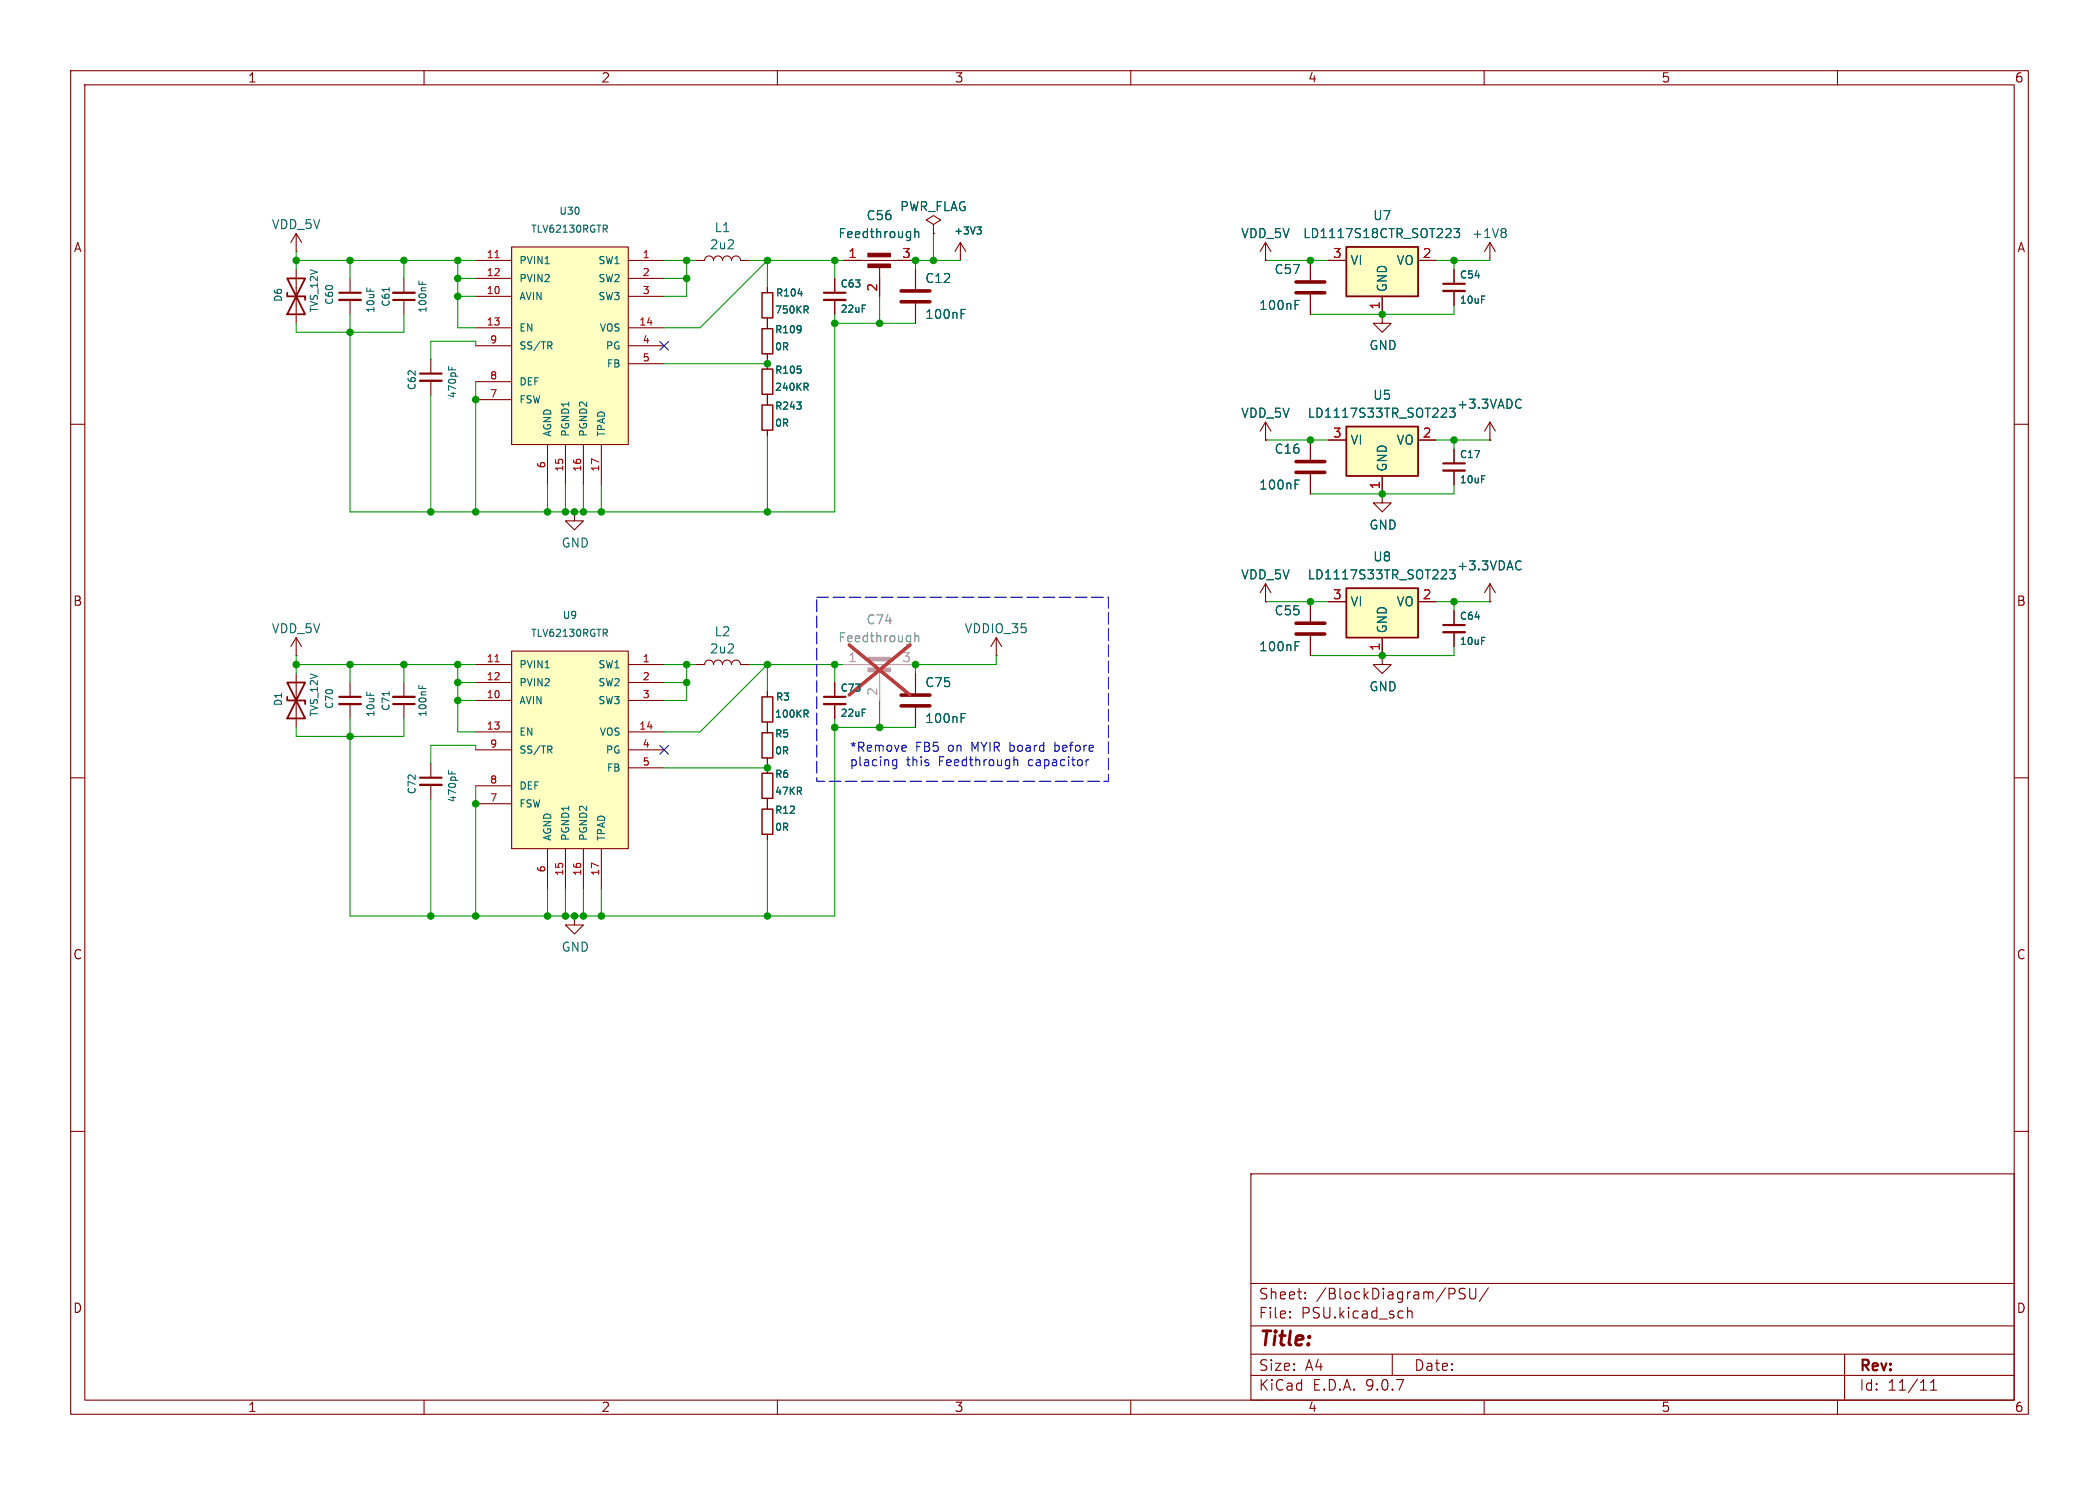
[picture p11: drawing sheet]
<svg xmlns="http://www.w3.org/2000/svg" width="297mm" height="210mm" viewBox="0 0 297 210" stroke-linecap="round" stroke-linejoin="round" font-family="sans-serif">
<g fill="none" stroke="#840000" stroke-width=".15">
<path d="M10 10h277v190h-277zM12 12h273v186h-273zM60 10v2M110 10v2M160 10v2M210 10v2M260 10v2M61 50.8v2M61 53.8v2.1M10 60h2M285 60h2M41.9 92.7h.1"/>
<path d="M41.9 90.2v2.5M41.9 95.3v7.6M41.9 90.2l-.8 1.2M41.9 90.2l.8 1.2M10 110h2M285 110h2M10 160h2M177 166h108v32h-108zM285 160h2M60 198v2M110 198v2M160 198v2"/>
<path d="M177 194.5h108M177 191.5h108M177 187.5h108M177 181.5h108M182.5 186.3h.1l-.1 .1M182.5 186.3v.1M182.5 185.5v.1M182.5 185.5h.1l-.1 .1M184.7 183.6v.1M184.7 183.6h-.1l.1 .1M184.7 182.8v.1M184.7 182.8h-.1l.1 .1"/>
<path d="M197 191.5v3M199.2 184.9v1.5M199.2 185.5a.37 .37 0 0 1 .6 .1v.8M207.3 182.3l-.2-.1-.5 .1a.36 .36 0 0 0-.1 .3 .36 .36 0 0 0 .2 .3 .55 .55 0 0 1 .6 .4l-.1 .3-.2 .1-.5-.1M208 182.2v1.2l.2 .3 .5-.1 .1-.2v-1.2M210 198v2M210.6 182.1l-1.3 2M260 198v2M261 191.5v6.5M273.2 196.6h.8M273.2 195.5l.4-.4v1.5"/>
</g>
<path d="M59.4 52.8h3.1" fill="none" stroke="#840000" stroke-width=".3"/>
<path d="M59.4 53.8h3.1" fill="none" stroke="#840000" stroke-width=".33"/>
<path d="M63.5 51.8v.5M63.9 52v.3" fill="none" stroke="#006464" stroke-width=".15"/>
<path d="M40.6 96.5h2.6l-2.6 5.1h2.6zM40.6 98.6v.5h2.6v.5" fill="none" stroke="#840000" stroke-width=".25"/>
<path d="M190.5 34.9h10.2v7h-10.2z" fill="#ffffc2"/>
<path d="M190.5 34.9h10.2v7h-10.2z" fill="none" stroke="#840000" stroke-width=".25"/>
<g fill="none" stroke="#840000" stroke-width=".15">
<path d="M135.9 34.3l-.8 1.3M135.9 34.3l.8 1.3M135.9 34.3v2.5M185.4 36.8v2.8M188 36.8h2.5M200.7 36.8h2.5M205.7 38.1v2M210.8 34.3l-.7 1.3M210.8 34.3l.8 1.3M210.8 34.3v2.5M185.4 41.7v2.8M195.6 41.9v3.8h1.2l-1.2 1.3-1.3-1.3h1.3"/>
<path d="M205.7 41.1v2.1M49.5 96.5v2.1M49.5 99.6v2M61 108v2M61 111v2M81.3 129.5v1.3h1.2l-1.2 1.3-1.3-1.3h1.3"/>
</g>
<path d="M138.2 32.1h.6l-.3 .4 .3 .1v.3l-.1 .2h-.3M205.7 32.3h.8l-.4 .5 .4 .1v.6l-.2 .1h-.4l-.2-.1M212.9 32.3l.2 .3-.2 .3 .2 .2v.3l-.2 .2M183.3 43.1h.4M183.3 42.5h.6M209.6 41.9h.5M51.9 97.9v.4M63.5 109v.5M63.9 109.1v.4" fill="none" stroke="#006464" stroke-width=".15"/>
<path d="M204.2 40.1h3.1M48 98.6h3.1M59.4 110h3.1" fill="none" stroke="#840000" stroke-width=".3"/>
<path d="M204.2 41.1h3.1M48 99.6h3.1M59.4 111h3.1" fill="none" stroke="#840000" stroke-width=".33"/>
<path d="M183.4 39.9h4.1M183.4 41.4h4.1" fill="none" stroke="#840000" stroke-width=".51"/>
<path d="M72.4 34.9h16.5v28h-16.5z" fill="#ffffc2"/>
<g fill="none" stroke="#840000" stroke-width=".15">
<path d="M41.9 35.6h.1M41.9 33v2.6M41.9 38.1v7.6M41.9 33l-.8 1.3M41.9 33l.8 1.3M49.5 39.4v2M57.1 39.4v2M67.3 36.8h5.1M67.3 39.4h5.1M72.4 34.9h16.5v28h-16.5zM88.9 36.8h5.1M88.9 39.4h5.1"/>
<path d="M179.1 36.8h.1M179.1 34.3l-.8 1.3M179.1 34.3l.7 1.3M179.1 34.3v2.5M49.5 42.4v2.1M57.1 42.4v2.1M67.3 41.9h5.1M67.3 46.4h5.1M67.3 48.9h5.1M67.3 54h5.1M67.3 56.5h5.1M88.9 41.9h5.1"/>
<path d="M88.9 46.4h5.1M88.9 48.9h5.1M88.9 51.4h5.1M108.6 51.4v.8M108.6 55.8v1.5M77.5 62.9v5.7M80 62.9v5.7M81.3 72.4v1.3h1.2l-1.2 1.2-1.3-1.2h1.3M82.5 62.9v5.7M85.1 62.9v5.7M108.6 60.8v.8M98.4 94h1.3a.64 .64 0 0 1 .6-.7 .64 .64 0 0 1 .7 .7 .64 .64 0 0 1 .6-.7 .64 .64 0 0 1 .6 .7 .64 .64 0 0 1 .7-.7 .64 .64 0 0 1 .6 .7 .64 .64 0 0 1 .6-.7 .64 .64 0 0 1 .7 .7h1.2"/>
</g>
<g fill="none" stroke="#006464" stroke-width=".15">
<path d="M59.3 39.7v.5M59.7 39.9v.3M77.1 37.3h.6M85.6 32.4l.3 .4M85.8 31.9l.1 .1-.1 .3M51.9 40.7v.5M55.1 40.6v.6M77.8 48.9l.3 .5M78 48.4l.1 .1-.1 .3M112.7 56.9h.7l-.4 .3M113.3 52.3v.4M113.3 57.3v.5"/>
<path d="M114 54.7l.4 .5M114.2 54.2l.2 .2-.1 .2-.1 .1"/>
</g>
<path d="M70 36.4h.6" fill="none" stroke="#a90000" stroke-width=".15"/>
<path d="M48 41.4h3.1M55.6 42.4h3.1" fill="none" stroke="#840000" stroke-width=".3"/>
<path d="M48 42.4h3.1M55.6 41.4h3.1" fill="none" stroke="#840000" stroke-width=".33"/>
<path d="M40.6 39.4h2.6l-2.6 5.1h2.6zM40.6 41.4v.5h2.6v.5" fill="none" stroke="#840000" stroke-width=".25"/>
<path d="M107.8 52.2h1.5v3.6h-1.5zM107.8 57.3h1.5v3.5h-1.5z" fill="none" stroke="#840000" stroke-width=".2"/>
<path d="M72.4 92.1h16.5v27.9h-16.5z" fill="#ffffc2"/>
<g fill="none" stroke="#840000" stroke-width=".15">
<path d="M98.4 36.8h1.3a.64 .64 0 0 1 .6-.6 .64 .64 0 0 1 .7 .6 .64 .64 0 0 1 .6-.6 .64 .64 0 0 1 .6 .6 .64 .64 0 0 1 .7-.6 .64 .64 0 0 1 .6 .6 .64 .64 0 0 1 .6-.6 .64 .64 0 0 1 .7 .6h1.2M118.1 39.4v2M119.4 36.8h10.1M124.5 37.6v4.3M129.5 38.1v2.8M132.1 31.8l1-.7-1-.6-1 .6 1 .7v1.2M132.1 33h.1M108.6 40.6v.8M108.6 45v1.5M108.6 50v.8M118.1 42.4v2.1M129.5 42.9v2.8"/>
<path d="M185.4 62.2v2.8M185.4 67.1v2.8M195.6 69.9v1.2h1.2l-1.2 1.3-1.3-1.3h1.3M67.3 94h5.1M67.3 96.5h5.1M67.3 99.1h5.1M72.4 92.1h16.5v27.9h-16.5zM88.9 94h5.1M88.9 96.5h5.1M88.9 99.1h5.1M141 92.7h.1M141 90.2l.7 1.2"/>
<path d="M141 90.2l-.8 1.2M141 90.2v2.5M195.6 92.7v1.3h1.2l-1.2 1.3-1.3-1.3h1.3M67.3 103.5h5.1M67.3 106h5.1M67.3 111.1h5.1M67.3 113.7h5.1M88.9 103.5h5.1M88.9 106h5.1M88.9 108.6h5.1M77.5 120v5.7M80 120v5.7"/>
<path d="M82.5 120v5.7M85.1 120v5.7"/>
</g>
<g fill="none" stroke="#006464" stroke-width=".15">
<path d="M129.4 32.3v1.3M129.4 32.9l.2-.1h.3l.1 .8M112.9 41.5h.6M113.3 46.2v.6M113.4 46.5l-.1 .1M114 43.8l.4 .5M114.2 43.3l.2 .2-.1 .2-.1 .1M122 43.1h.5M136 44.4h.4M136 43.8h.6M183.3 68.5h.4M183.3 67.9h.6"/>
<path d="M77.1 94.4h.6M85.6 89.5l.3 .5M85.8 89l.1 .2-.1 .3M77.8 106l.3 .5M78 105.5l.1 .2-.1 .3"/>
</g>
<path d="M70 93.6h.6" fill="none" stroke="#a90000" stroke-width=".15"/>
<path d="M116.6 41.4h3" fill="none" stroke="#840000" stroke-width=".3"/>
<path d="M116.6 42.4h3" fill="none" stroke="#840000" stroke-width=".33"/>
<path d="M127.5 41.1h4.1M127.5 42.7h4.1M183.4 65.3h4.1M183.4 66.8h4.1" fill="none" stroke="#840000" stroke-width=".51"/>
<g fill="#840000" stroke="#840000" stroke-width=".15">
<path d="M122.8 37.3h3.2v.5h-3.2z"/>
<path d="M122.8 35.8h3.2v.5h-3.2z"/>
</g>
<path d="M107.8 46.5h1.5v3.5h-1.5zM107.8 41.4h1.5v3.6h-1.5z" fill="none" stroke="#840000" stroke-width=".2"/>
<path d="M190.5 83.2h10.2v7h-10.2z" fill="#ffffc2"/>
<path d="M190.5 83.2h10.2v7h-10.2z" fill="none" stroke="#840000" stroke-width=".25"/>
<g fill="none" stroke="#840000" stroke-width=".15">
<path d="M179.1 59.7v2.5M179.1 59.7l-.8 1.3M179.1 59.7l.7 1.3M179.1 62.2h.1M108.6 97.8v.8M179.1 85.1h.1M179.1 82.6l-.8 1.2M179.1 82.6l.7 1.2M179.1 82.6v2.5M188 85.1h2.5M195.6 90.2v2.5M200.7 85.1h2.5"/>
<path d="M108.6 102.1v1.5M108.6 107.2v.8"/>
</g>
<path d="M205.1 80.6h.8l-.4 .5h.1M205.9 81.3v.3l-.1 .2-.5 .1-.2-.2M114 100.9l.4 .5M114.2 100.4l.2 .2-.1 .2-.1 .1" fill="none" stroke="#006464" stroke-width=".15"/>
<path d="M107.8 98.6h1.5v3.5h-1.5zM107.8 103.6h1.5v3.6h-1.5z" fill="none" stroke="#840000" stroke-width=".2"/>
<path d="M190.5 60.3h10.2v7h-10.2z" fill="#ffffc2"/>
<path d="M190.5 60.3h10.2v7h-10.2z" fill="none" stroke="#840000" stroke-width=".25"/>
<g fill="none" stroke="#840000" stroke-width=".15">
<path d="M118.1 39.4v2M119.4 36.8h2.5M124.5 39.4v2.5M127 36.8h2.5M129.5 38.1v2.8M132.1 33h.1M179.1 36.8h.1M185.4 36.8v2.8M188 36.8h2.5M200.7 36.8h2.5M205.7 38.1v2M108.6 40.6v.8"/>
<path d="M108.6 45v1.5M108.6 50v.8M108.6 51.4v.8M108.6 55.8v1.5M118.1 42.4v2.1M129.5 42.9v2.8M185.4 41.7v2.8M195.6 41.9v2.6M205.7 41.1v2.1M210.8 59.7l-.7 1.3M210.8 59.7l.8 1.3M210.8 59.7v2.5"/>
<path d="M108.6 60.8v.8M179.1 62.2h.1M185.4 62.2v2.8M185.4 67.1v2.8M188 62.2h2.5M195.6 67.3v2.6M200.7 62.2h2.5M205.7 63.5v2M205.7 66.5v2.1M210.8 62.2h.1M57.1 96.5v2.1M57.1 99.6v2"/>
<path d="M108.6 97.8v.8M118.1 96.5v2.1M118.1 99.6v2M129.5 95.3v2.7M179.1 85.1h.1M185.4 85.1v2.8M185.4 89.9v2.8M188 85.1h2.5M195.6 90.2v2.5M200.7 85.1h2.5M205.7 86.4v2M205.7 89.4v2"/>
<path d="M210.8 85.1h.1M210.8 82.6v2.5M210.8 82.6l-.7 1.2M210.8 82.6l.8 1.2M108.6 102.1v1.5M108.6 107.2v.8M108.6 108.6v.7M108.6 112.9v1.5M108.6 118v.7M129.5 100.1v2.8"/>
</g>
<g fill="none" stroke="#006464" stroke-width=".15">
<path d="M129.4 32.3v1.3M129.4 32.9l.2-.1h.3l.1 .8M138.2 32.1h.6l-.3 .4 .3 .1v.3l-.1 .2h-.3M205.7 32.3h.8l-.4 .5 .4 .1v.6l-.2 .1h-.4l-.2-.1M112.7 56.9h.7l-.4 .3M112.9 41.5h.6M113.3 46.2v.6M113.3 52.3v.4M113.3 57.3v.5M113.4 46.5l-.1 .1M114 43.8l.4 .5M114 54.7l.4 .5"/>
<path d="M114.2 43.3l.2 .2-.1 .2-.1 .1M114.2 54.2l.2 .2-.1 .2-.1 .1M122 43.1h.5M136 44.4h.4M136 43.8h.6M183.3 43.1h.4M183.3 42.5h.6M205.1 57.7h.8l-.4 .5h.1M205.9 58.5v.3l-.1 .1-.5 .1-.2-.1M209.6 41.9h.5M215 56.5l.2 .1M215.2 57.6l-.2 .1"/>
<path d="M183.3 68.5h.4M183.3 67.9h.6M209.6 67.3h.5M215 79.3l.2 .1M55.1 97.8v.6M59.3 96.9v.5M59.7 97v.4M183.3 91.4h.4M183.3 90.7h.6M205.1 80.6h.8l-.4 .5h.1M205.9 81.3v.3l-.1 .2-.5 .1-.2-.2M209.6 90.1h.5"/>
<path d="M215.2 80.5l-.2 .1M114 100.9l.4 .5M114.2 100.4l.2 .2-.1 .2-.1 .1M122 100.3h.5M136 101.5h.4M136 100.9h.6"/>
</g>
<path d="M204.2 65.5h3.1M55.6 99.6h3.1M116.6 98.6h3M204.2 88.4h3.1" fill="none" stroke="#840000" stroke-width=".3"/>
<path d="M204.2 66.5h3.1M55.6 98.6h3.1M116.6 99.6h3M204.2 89.4h3.1" fill="none" stroke="#840000" stroke-width=".33"/>
<path d="M119.4 94h10.1M124.5 94.7v4.4" fill="none" stroke="#a1a1a1" stroke-width=".15"/>
<g fill="#a1a1a1" stroke="#a1a1a1" stroke-width=".15">
<path d="M122.8 94.5h3.2v.5h-3.2z"/>
<path d="M122.8 93h3.2v.5h-3.2z"/>
</g>
<path d="M129.4 89.5v1.2M129.4 90l.2-.1 .3 .1 .1 .7" fill="none" stroke="#989898" stroke-width=".15"/>
<path d="M120.2 91.2l8.6 7.1M128.8 91.2l-8.6 7.1" fill="none" stroke="#e12e31" stroke-width=".46"/>
<path d="M127.5 98.3h4.1M127.5 99.8h4.1M183.4 88.1h4.1M183.4 89.7h4.1" fill="none" stroke="#840000" stroke-width=".51"/>
<path d="M107.8 114.4h1.5v3.6h-1.5zM107.8 109.3h1.5v3.6h-1.5z" fill="none" stroke="#840000" stroke-width=".2"/>
<g fill="none" stroke="#009600" stroke-width=".15">
<path d="M41.9 36.8h25.4M41.9 35.6v2.5M49.5 36.8v2.6M57.1 36.8v2.6M64.8 36.8v9.6h2.5M64.8 39.4h2.5M94 36.8h4.4M94 39.4h3.2M97.2 36.8v5.1h-3.2M106 36.8h13.4M118.1 36.8v2.6M132.1 33v3.8"/>
<path d="M135.9 36.8h-6.4v1.3M179.1 36.8h8.9M203.2 36.8h7.6M205.7 36.8v1.3M49.5 44.5v27.9h68.6v-27.9M57.1 44.5v2.5h-15.2v-1.3M61 55.9v16.5M64.8 41.9h2.5M67.3 48.9v-.6h-6.3v2.5M67.3 54v18.4M108.6 40.6v-3.8l-9.5 9.6h-5.1M108.6 50.8v.6h-14.6"/>
<path d="M118.1 45.7h11.4M124.5 41.9v3.8M205.7 43.2v1.3h-20.3M77.5 68.6v3.8M80 68.6v3.8M82.5 68.6v3.8M85.1 68.6v3.8M108.6 61.6v10.8M179.1 62.2h8.9M203.2 62.2h7.6M205.7 62.2v1.3M205.7 68.6v1.3h-20.3"/>
<path d="M41.9 94h25.4M41.9 92.7v2.6M49.5 94v2.5M57.1 94v2.5M64.8 94v9.5h2.5M64.8 99.1h2.5M64.8 96.5h2.5M94 94h4.4M94 96.5h3.2M97.2 94v5.1h-3.2M106 94h13.4M108.6 97.8v-3.8l-9.5 9.5h-5.1"/>
<path d="M118.1 94v2.5M124.5 99.1v3.8M141 92.7v1.3h-11.5v1.3M179.1 85.1h8.9M203.2 85.1h7.6M205.7 85.1v1.3M205.7 91.4v1.3h-20.3M49.5 101.6v27.9h68.6v-27.9M57.1 101.6v2.5h-15.2v-1.2M61 113v16.5M67.3 106v-.6h-6.3v2.6M67.3 111.1v18.4"/>
<path d="M108.6 108v.6h-14.6M108.6 118.7v10.8M118.1 102.9h11.4M77.5 125.7v3.8M80 125.7v3.8M82.5 125.7v3.8M85.1 125.7v3.8"/>
</g>
<path d="M93.4 48.3l1.2 1.2M94.6 48.3l-1.2 1.2M93.4 105.4l1.2 1.3M94.6 105.4l-1.2 1.3" fill="none" stroke="#000084" stroke-width=".15"/>
<path d="M126.9 107.4v1.1l-.2 .2-.3-.1M126.9 107.5l-.4-.1-.2 .3v.3l.1 .2h.5M127.8 105.4l.4 .1v.2l-.6 .1M128.2 106.2h-.4M143.5 107.6l.1-.2 .3 .1 .1 .8M149.3 105v1.2M149.3 106.2h.1M149.4 105.4l-.1 .1M153.7 107.4v.9M154 107.4l-.2 .1-.1 .2" fill="none" stroke="#0000c2" stroke-width=".15"/>
<path d="M115.6 84.5h41.2v26h-41.2z" fill="none" stroke="#0000c2" stroke-width=".15" stroke-dasharray="1.7 .6"/>
<g fill="#009600" stroke="#009600" stroke-width=".15">
<circle cx="205.7" cy="85.1" r=".46"/>
<circle cx="185.4" cy="85.1" r=".46"/>
<circle cx="195.6" cy="92.7" r=".46"/>
<circle cx="195.6" cy="69.9" r=".46"/>
<circle cx="205.7" cy="62.2" r=".46"/>
<circle cx="57.1" cy="94" r=".46"/>
<circle cx="67.3" cy="113.7" r=".46"/>
<circle cx="61" cy="129.5" r=".46"/>
<circle cx="67.3" cy="129.5" r=".46"/>
<circle cx="49.5" cy="104.1" r=".46"/>
<circle cx="64.8" cy="99.1" r=".46"/>
<circle cx="80" cy="129.5" r=".46"/>
<circle cx="77.5" cy="129.5" r=".46"/>
<circle cx="49.5" cy="94" r=".46"/>
<circle cx="41.9" cy="94" r=".46"/>
<circle cx="64.8" cy="94" r=".46"/>
<circle cx="64.8" cy="96.5" r=".46"/>
<circle cx="57.1" cy="36.8" r=".46"/>
<circle cx="67.3" cy="72.4" r=".46"/>
<circle cx="67.3" cy="56.5" r=".46"/>
<circle cx="49.5" cy="47" r=".46"/>
<circle cx="64.8" cy="41.9" r=".46"/>
<circle cx="49.5" cy="36.8" r=".46"/>
<circle cx="41.9" cy="36.8" r=".46"/>
<circle cx="64.8" cy="39.4" r=".46"/>
<circle cx="64.8" cy="36.8" r=".46"/>
<circle cx="97.2" cy="94" r=".46"/>
<circle cx="108.6" cy="72.4" r=".46"/>
<circle cx="85.1" cy="72.4" r=".46"/>
<circle cx="81.3" cy="129.5" r=".46"/>
<circle cx="97.2" cy="96.5" r=".46"/>
<circle cx="85.1" cy="129.5" r=".46"/>
<circle cx="82.5" cy="129.5" r=".46"/>
<circle cx="108.6" cy="36.8" r=".46"/>
<circle cx="97.2" cy="39.4" r=".46"/>
<circle cx="108.6" cy="51.4" r=".46"/>
<circle cx="124.5" cy="45.7" r=".46"/>
<circle cx="118.1" cy="45.7" r=".46"/>
<circle cx="118.1" cy="36.8" r=".46"/>
<circle cx="80" cy="72.4" r=".46"/>
<circle cx="81.3" cy="72.4" r=".46"/>
<circle cx="97.2" cy="36.8" r=".46"/>
<circle cx="61" cy="72.4" r=".46"/>
<circle cx="77.5" cy="72.4" r=".46"/>
<circle cx="82.5" cy="72.4" r=".46"/>
<circle cx="195.6" cy="44.5" r=".46"/>
<circle cx="185.4" cy="62.2" r=".46"/>
<circle cx="205.7" cy="36.8" r=".46"/>
<circle cx="132.1" cy="36.8" r=".46"/>
<circle cx="129.5" cy="36.8" r=".46"/>
<circle cx="185.4" cy="36.8" r=".46"/>
<circle cx="108.6" cy="94" r=".46"/>
<circle cx="108.6" cy="129.5" r=".46"/>
<circle cx="108.6" cy="108.6" r=".46"/>
<circle cx="118.1" cy="102.9" r=".46"/>
<circle cx="124.5" cy="102.9" r=".46"/>
<circle cx="129.5" cy="94" r=".46"/>
<circle cx="118.1" cy="94" r=".46"/>
</g>
<text font-size="2.8" fill="#840000" x="178" y="190.9">Title:</text>
<g font-size="2.1" fill="#840000">
<text x="178" y="184">Sheet:</text>
<text x="186.2" y="184">/BlockDiagram/PSU/</text>
<text x="178" y="186.7">File:</text>
<text x="184.1" y="186.7">PSU.kicad_sch</text>
<text x="178" y="196.9">KiCad</text>
<text x="178" y="194.1">Size:</text>
<text x="184.7" y="194.1">A4</text>
<text x="185.7" y="196.9">E.D.A.</text>
<text x="193.3" y="196.9">9.0.7</text>
<text x="200" y="194.1">Date:</text>
<text x="263" y="194.3">Rev:</text>
<text x="263" y="196.9">Id:</text>
<text x="267.1" y="196.9">11/11</text>
</g>
<g font-size="1.8" fill="#840000">
<text x="35" y="11.9">1</text>
<text x="85" y="11.9">2</text>
<text x="135" y="11.9">3</text>
<text x="185" y="11.9">4</text>
<text x="235" y="11.9">5</text>
<text x="285" y="11.9">6</text>
<text x="10.3" y="35.9">A</text>
<text x="285.3" y="35.9">A</text>
<text x="10.3" y="85.9">B</text>
<text x="285.3" y="85.9">B</text>
<text x="10.3" y="135.9">C</text>
<text x="285.3" y="135.9">C</text>
<text x="10.3" y="185.9">D</text>
<text x="285.3" y="185.9">D</text>
<text x="35" y="199.9">1</text>
<text x="85" y="199.9">2</text>
<text x="135" y="199.9">3</text>
<text x="185" y="199.9">4</text>
<text x="235" y="199.9">5</text>
<text x="285" y="199.9">6</text>
</g>
<g font-size="1.8" fill="#006464">
<text x="38.4" y="32.6">VDD_5V</text>
<text x="100.3" y="35.5">2u2</text>
<text x="101" y="33">L1</text>
<text x="118.5" y="33.9">Feedthrough</text>
<text x="122.5" y="31.3">C56</text>
<text x="127.3" y="30.1">PWR_FLAG</text>
<text x="175.5" y="33.9">VDD_5V</text>
<text x="184.3" y="33.9">LD1117S18CTR_SOT223</text>
<text x="194.2" y="31.3">U7</text>
<text x="208.2" y="33.9">+1V8</text>
<text x="130.8" y="40.2">C12</text>
<text x="180.2" y="39">C57</text>
<text x="191" y="37.7">VI</text>
<text x="196.4" y="41.4" transform="rotate(-90 196.4 41.4)">GND</text>
<text x="197.5" y="37.7">VO</text>
<text x="130.8" y="45.3">100nF</text>
<text x="178.1" y="44">100nF</text>
<text x="193.7" y="49.7">GND</text>
<text x="175.5" y="59.3">VDD_5V</text>
<text x="184.9" y="59.3">LD1117S33TR_SOT223</text>
<text x="194.2" y="56.7">U5</text>
<text x="206.1" y="58">+3.3VADC</text>
<text x="180.2" y="64.4">C16</text>
<text x="191" y="63.1">VI</text>
<text x="197.5" y="63.1">VO</text>
<text x="178.1" y="69.4">100nF</text>
<text x="196.4" y="66.8" transform="rotate(-90 196.4 66.8)">GND</text>
<text x="79.4" y="77.6">GND</text>
<text x="193.7" y="75.1">GND</text>
<text x="175.5" y="82.1">VDD_5V</text>
<text x="184.9" y="82.1">LD1117S33TR_SOT223</text>
<text x="194.2" y="79.6">U8</text>
<text x="206.1" y="80.9">+3.3VDAC</text>
<text x="38.4" y="89.8">VDD_5V</text>
<text x="136.4" y="89.8">VDDIO_35</text>
<text x="180.2" y="87.2">C55</text>
<text x="191" y="86">VI</text>
<text x="196.4" y="89.7" transform="rotate(-90 196.4 89.7)">GND</text>
<text x="197.5" y="86">VO</text>
<text x="100.3" y="92.6">2u2</text>
<text x="101" y="90.2">L2</text>
<text x="178.1" y="92.3">100nF</text>
<text x="130.8" y="97.4">C75</text>
<text x="193.7" y="98">GND</text>
<text x="130.8" y="102.5">100nF</text>
<text x="79.4" y="134.8">GND</text>
</g>
<g font-size="1.8" fill="#a90000">
<text x="119.9" y="36.6">1</text>
<text x="124.2" y="41.3" transform="rotate(-90 124.2 41.3)">2</text>
<text x="127.6" y="36.6">3</text>
<text x="188.5" y="36.6">3</text>
<text x="201.2" y="36.6">2</text>
<text x="195.3" y="43.9" transform="rotate(-90 195.3 43.9)">1</text>
<text x="188.5" y="62">3</text>
<text x="201.2" y="62">2</text>
<text x="195.3" y="69.3" transform="rotate(-90 195.3 69.3)">1</text>
<text x="188.5" y="84.8">3</text>
<text x="201.2" y="84.8">2</text>
<text x="195.3" y="92.1" transform="rotate(-90 195.3 92.1)">1</text>
</g>
<g font-size="1.8" fill="#989898">
<text x="122.5" y="88.5">C74</text>
<text x="118.5" y="91">Feedthrough</text>
</g>
<g font-size="1.8" fill="#aaa">
<text x="119.9" y="93.7">1</text>
<text x="127.6" y="93.7">3</text>
<text x="124.2" y="98.5" transform="rotate(-90 124.2 98.5)">2</text>
</g>
<g font-size="1.8" fill="#0000c2">
<text x="120.1" y="106.5">*Remove</text>
<text x="129.5" y="106.5">FB5</text>
<text x="134.3" y="106.5">on</text>
<text x="137.7" y="106.5">MYIR board</text>
<text x="149.9" y="106.5">before</text>
<text x="120.1" y="108.6">placing</text>
<text x="128.3" y="108.6">this</text>
<text x="132.9" y="108.6">Feedthrough</text>
<text x="145.8" y="108.6">capacitor</text>
</g>
<g font-size="1.4" fill="#006464">
<text x="75" y="33.1">TLV62130RGTR</text>
<text x="79" y="30.6">U30</text>
<text x="134.9" y="33.4">+3V3</text>
<text x="73.4" y="37.6">PVIN1</text>
<text x="73.4" y="40.1">PVIN2</text>
<text x="84.5" y="37.6">SW1</text>
<text x="84.5" y="40.1">SW2</text>
<text x="118.8" y="40.9">C63</text>
<text x="206.5" y="39.6">C54</text>
<text x="40.1" y="42.8" transform="rotate(-90 40.1 42.8)">D6</text>
<text x="45.2" y="44.3" transform="rotate(-90 45.2 44.3)">TVS_12V</text>
<text x="47.3" y="43.2" transform="rotate(-90 47.3 43.2)">C60</text>
<text x="53.2" y="44.4" transform="rotate(-90 53.2 44.4)">10uF</text>
<text x="55.3" y="43.5" transform="rotate(-90 55.3 43.5)">C61</text>
<text x="60.5" y="44.3" transform="rotate(-90 60.5 44.3)">100nF</text>
<text x="73.4" y="42.6">AVIN</text>
<text x="73.4" y="47.1">EN</text>
<text x="84.5" y="42.6">SW3</text>
<text x="84.7" y="47.1">VOS</text>
<text x="109.6" y="47.3">R109</text>
<text x="109.6" y="44.5">750KR</text>
<text x="109.7" y="42.1">R104</text>
<text x="118.8" y="44.4">22uF</text>
<text x="206.5" y="43.1">10uF</text>
<text x="73.4" y="49.6">SS/TR</text>
<text x="85.6" y="49.6">PG</text>
<text x="85.7" y="52.2">FB</text>
<text x="109.6" y="53.1">R105</text>
<text x="109.6" y="49.8">0R</text>
<text x="59" y="55.3" transform="rotate(-90 59 55.3)">C62</text>
<text x="64.7" y="56.4" transform="rotate(-90 64.7 56.4)">470pF</text>
<text x="73.4" y="54.7">DEF</text>
<text x="73.4" y="57.3">FSW</text>
<text x="109.6" y="55.5">240KR</text>
<text x="109.6" y="58.1">R243</text>
<text x="78.2" y="61.8" transform="rotate(-90 78.2 61.8)">AGND</text>
<text x="80.7" y="61.8" transform="rotate(-90 80.7 61.8)">PGND1</text>
<text x="83.3" y="61.8" transform="rotate(-90 83.3 61.8)">PGND2</text>
<text x="85.8" y="61.8" transform="rotate(-90 85.8 61.8)">TPAD</text>
<text x="109.6" y="60.5">0R</text>
<text x="206.5" y="65">C17</text>
<text x="206.5" y="68.5">10uF</text>
<text x="79.5" y="87.7">U9</text>
<text x="206.5" y="87.9">C64</text>
<text x="73.4" y="94.7">PVIN1</text>
<text x="75" y="90.3">TLV62130RGTR</text>
<text x="84.5" y="94.7">SW1</text>
<text x="206.5" y="91.4">10uF</text>
<text x="40.1" y="100" transform="rotate(-90 40.1 100)">D1</text>
<text x="45.2" y="101.4" transform="rotate(-90 45.2 101.4)">TVS_12V</text>
<text x="47.3" y="100.4" transform="rotate(-90 47.3 100.4)">C70</text>
<text x="53.2" y="101.5" transform="rotate(-90 53.2 101.5)">10uF</text>
<text x="55.3" y="100.6" transform="rotate(-90 55.3 100.6)">C71</text>
<text x="60.5" y="101.5" transform="rotate(-90 60.5 101.5)">100nF</text>
<text x="73.4" y="97.3">PVIN2</text>
<text x="73.4" y="99.8">AVIN</text>
<text x="84.5" y="97.3">SW2</text>
<text x="84.5" y="99.8">SW3</text>
<text x="109.6" y="101.7">100KR</text>
<text x="109.7" y="99.3">R3</text>
<text x="118.8" y="101.6">22uF</text>
<text x="118.8" y="98">C73</text>
<text x="73.4" y="104.2">EN</text>
<text x="73.4" y="106.8">SS/TR</text>
<text x="84.7" y="104.2">VOS</text>
<text x="85.6" y="106.8">PG</text>
<text x="109.6" y="104.5">R5</text>
<text x="109.6" y="106.9">0R</text>
<text x="59" y="112.4" transform="rotate(-90 59 112.4)">C72</text>
<text x="64.7" y="113.6" transform="rotate(-90 64.7 113.6)">470pF</text>
<text x="73.4" y="111.9">DEF</text>
<text x="85.7" y="109.3">FB</text>
<text x="109.6" y="110.2">R6</text>
<text x="109.6" y="112.6">47KR</text>
<text x="73.4" y="114.4">FSW</text>
<text x="78.2" y="119" transform="rotate(-90 78.2 119)">AGND</text>
<text x="80.7" y="119" transform="rotate(-90 80.7 119)">PGND1</text>
<text x="83.3" y="119" transform="rotate(-90 83.3 119)">PGND2</text>
<text x="85.8" y="119" transform="rotate(-90 85.8 119)">TPAD</text>
<text x="109.6" y="115.3">R12</text>
<text x="109.6" y="117.7">0R</text>
</g>
<g font-size="1.4" fill="#a90000">
<text x="68.8" y="36.6">11</text>
<text x="68.8" y="39.1">12</text>
<text x="68.8" y="41.7">10</text>
<text x="90.8" y="36.6">1</text>
<text x="90.8" y="39.1">2</text>
<text x="90.8" y="41.7">3</text>
<text x="68.8" y="46.1">13</text>
<text x="90.3" y="46.1">14</text>
<text x="69.2" y="48.6">9</text>
<text x="69.2" y="53.7">8</text>
<text x="90.8" y="48.6">4</text>
<text x="90.8" y="51.2">5</text>
<text x="69.2" y="56.3">7</text>
<text x="77.2" y="66.3" transform="rotate(-90 77.2 66.3)">6</text>
<text x="79.8" y="66.8" transform="rotate(-90 79.8 66.8)">15</text>
<text x="82.3" y="66.8" transform="rotate(-90 82.3 66.8)">16</text>
<text x="84.8" y="66.8" transform="rotate(-90 84.8 66.8)">17</text>
<text x="68.8" y="93.7">11</text>
<text x="90.8" y="93.7">1</text>
<text x="68.8" y="96.3">12</text>
<text x="68.8" y="98.8">10</text>
<text x="90.8" y="96.3">2</text>
<text x="90.8" y="98.8">3</text>
<text x="68.8" y="103.3">13</text>
<text x="69.2" y="105.8">9</text>
<text x="90.3" y="103.3">14</text>
<text x="90.8" y="105.8">4</text>
<text x="69.2" y="110.9">8</text>
<text x="69.2" y="113.4">7</text>
<text x="90.8" y="108.3">5</text>
<text x="77.2" y="123.5" transform="rotate(-90 77.2 123.5)">6</text>
<text x="79.8" y="124" transform="rotate(-90 79.8 124)">15</text>
<text x="82.3" y="124" transform="rotate(-90 82.3 124)">16</text>
<text x="84.8" y="124" transform="rotate(-90 84.8 124)">17</text>
</g>
</svg>
